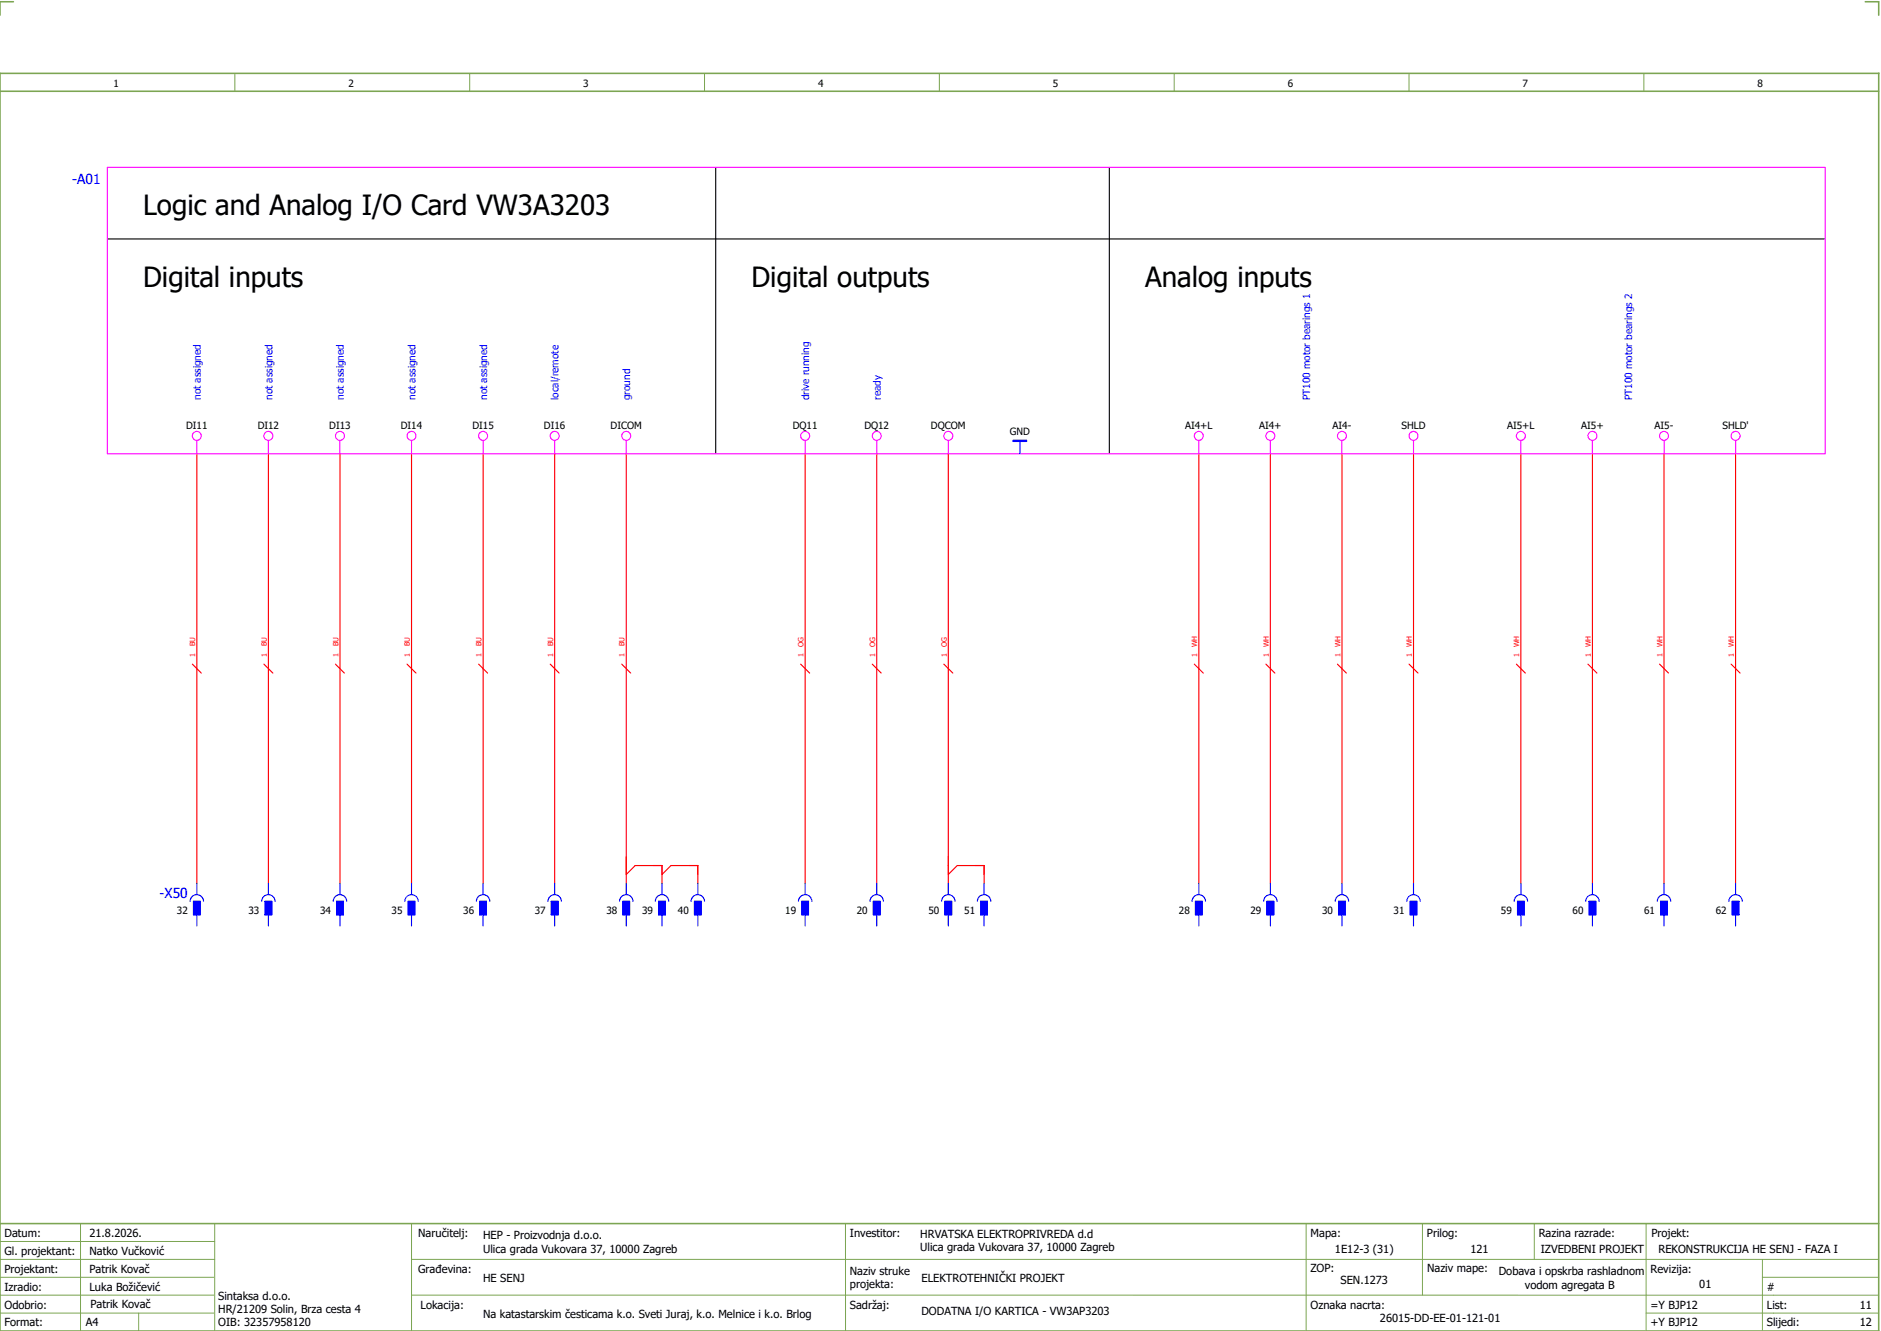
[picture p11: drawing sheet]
<svg xmlns="http://www.w3.org/2000/svg" width="421mm" height="297mm" viewBox="0 0 421 297" stroke-linecap="round" stroke-linejoin="round" font-family="sans-serif">
<path d="M0 16.4h420v281h-420zM3 .4h-3v3M417 .4h3v3M0 20.4h420M0 273.4h420" fill="none" stroke="#7ca552" stroke-width=".35"/>
<g fill="none" stroke="#7ca552" stroke-width=".22">
<path d="M52.5 16.4v4M105 16.4v4M157.5 16.4v4M210 16.4v4M262.5 16.4v4M315 16.4v4M367.5 16.4v4M0 277.4h48M18 273.4v24M48 273.4v24M92 273.4v24M189 273.4v24"/>
<path d="M292 273.4v23.8M318 273.4v16M343 273.4v8M368 273.4v23.8M0 281.4h48M0 285.4h47.8M0 293.4h47.8M31 293.4v4M47.8 289.4h-47.8M92 281.4h328M92 289.4h328M368 293.4h52"/>
<path d="M394 285.4h26M394 281.4v15.8"/>
</g>
<g fill="none" stroke="#f00" stroke-width=".25">
<path d="M44 101.4v96M60 101.4v96M76 101.4v96M92 101.4v96M108 101.4v96M124 101.4v96M140 101.4v96M180 101.4v96M196 101.4v96M212 101.4v96M268 101.4v96M284 101.4v96"/>
<path d="M300 101.4v96M316 101.4v96M340 101.4v96M356 101.4v96M372 101.4v96M388 101.4v96M43 148.4l2 2M59 148.4l2 2M75 148.4l2 2M91 148.4l2 2M107 148.4l2 2M123 148.4l2 2"/>
<path d="M139 148.4l2 2M179 148.4l2 2M195 148.4l2 2M211 148.4l2 2M267 148.4l2 2M283 148.4l2 2M299 148.4l2 2M315 148.4l2 2M339 148.4l2 2M355 148.4l2 2M371 148.4l2 2M387 148.4l2 2"/>
<path d="M140 195.4l2-2h6v4M148 195.4l2-2h6v4M212 195.4l2-2h6v4"/>
</g>
<path d="M160 37.4v64M248 37.4v64M24 53.4h384" fill="none" stroke="#000" stroke-width=".25"/>
<g fill="none" stroke="#f0f" stroke-width=".25">
<path d="M24 37.4h384v64h-384zM44 98.4v3M60 98.4v3M76 98.4v3M92 98.4v3M108 98.4v3M124 98.4v3M140 98.4v3M180 98.4v3M196 98.4v3M212 98.4v3M268 98.4v3"/>
<path d="M284 98.4v3M300 98.4v3M316 98.4v3M340 98.4v3M356 98.4v3M372 98.4v3M388 98.4v3"/>
<circle cx="44" cy="97.4" r="1"/>
<circle cx="60" cy="97.4" r="1"/>
<circle cx="76" cy="97.4" r="1"/>
<circle cx="92" cy="97.4" r="1"/>
<circle cx="108" cy="97.4" r="1"/>
<circle cx="124" cy="97.4" r="1"/>
<circle cx="140" cy="97.4" r="1"/>
<circle cx="180" cy="97.4" r="1"/>
<circle cx="196" cy="97.4" r="1"/>
<circle cx="212" cy="97.4" r="1"/>
<circle cx="268" cy="97.4" r="1"/>
<circle cx="284" cy="97.4" r="1"/>
<circle cx="300" cy="97.4" r="1"/>
<circle cx="316" cy="97.4" r="1"/>
<circle cx="340" cy="97.4" r="1"/>
<circle cx="356" cy="97.4" r="1"/>
<circle cx="372" cy="97.4" r="1"/>
<circle cx="388" cy="97.4" r="1"/>
</g>
<g fill="#00f" stroke="#00f" stroke-width=".22">
<path d="M43.2 201.4h1.5v3h-1.5z"/>
<path d="M59.3 201.4h1.5v3h-1.5z"/>
<path d="M75.2 201.4h1.5v3h-1.5z"/>
<path d="M91.2 201.4h1.5v3h-1.5z"/>
<path d="M107.3 201.4h1.5v3h-1.5z"/>
<path d="M123.2 201.4h1.5v3h-1.5z"/>
<path d="M139.2 201.4h1.5v3h-1.5z"/>
<path d="M179.2 201.4h1.5v3h-1.5z"/>
<path d="M195.3 201.4h1.5v3h-1.5z"/>
<path d="M211.3 201.4h1.5v3h-1.5z"/>
<path d="M267.2 201.4h1.5v3h-1.5z"/>
<path d="M283.2 201.4h1.5v3h-1.5z"/>
<path d="M299.3 201.4h1.5v3h-1.5z"/>
<path d="M315.2 201.4h1.6v3h-1.6z"/>
<path d="M339.3 201.4h1.5v3h-1.5z"/>
<path d="M355.3 201.4h1.5v3h-1.5z"/>
<path d="M371.2 201.4h1.5v3h-1.5z"/>
<path d="M387.3 201.4h1.5v3h-1.5z"/>
<path d="M147.3 201.4h1.5v3h-1.5z"/>
<path d="M155.3 201.4h1.5v3h-1.5z"/>
<path d="M219.2 201.4h1.5v3h-1.5z"/>
<path d="M226.5 98.4h3v.2h-3z"/>
</g>
<g fill="none" stroke="#00f" stroke-width=".25">
<path d="M226.5 98.4h3v.2h-3zM228 98.6v2.8M44 197.4v2.5M60 197.4v2.5M76 197.4v2.5M92 197.4v2.5M108 197.4v2.5M124 197.4v2.5M140 197.4v2.5M148 197.4v2.5M156 197.4v2.5M180 197.4v2.5"/>
<path d="M196 197.4v2.5M212 197.4v2.5M220 197.4v2.5M268 197.4v2.5M284 197.4v2.5M300 197.4v2.5M316 197.4v2.5M340 197.4v2.5M356 197.4v2.5M372 197.4v2.5M388 197.4v2.5M42.5 201.4a1.5 1.5 0 0 1 1.5-1.5 1.5 1.5 0 0 1 1.5 1.5"/>
<path d="M43.2 201.4h1.5v3h-1.5zM44 204.4v2.5M58.5 201.4a1.5 1.5 0 0 1 1.5-1.5 1.5 1.5 0 0 1 1.5 1.5M59.3 201.4h1.5v3h-1.5zM60 204.4v2.5M74.5 201.4a1.5 1.5 0 0 1 1.5-1.5 1.5 1.5 0 0 1 1.5 1.5M75.2 201.4h1.5v3h-1.5zM76 204.4v2.5M90.5 201.4a1.5 1.5 0 0 1 1.5-1.5 1.5 1.5 0 0 1 1.5 1.5M91.2 201.4h1.5v3h-1.5zM92 204.4v2.5M106.5 201.4a1.5 1.5 0 0 1 1.5-1.5 1.5 1.5 0 0 1 1.5 1.5"/>
<path d="M107.3 201.4h1.5v3h-1.5zM108 204.4v2.5M122.5 201.4a1.5 1.5 0 0 1 1.5-1.5 1.5 1.5 0 0 1 1.5 1.5M123.2 201.4h1.5v3h-1.5zM124 204.4v2.5M138.5 201.4a1.5 1.5 0 0 1 1.5-1.5 1.5 1.5 0 0 1 1.5 1.5M139.2 201.4h1.5v3h-1.5zM140 204.4v2.5M146.5 201.4a1.5 1.5 0 0 1 1.5-1.5 1.5 1.5 0 0 1 1.5 1.5M147.3 201.4h1.5v3h-1.5zM148 204.4v2.5M154.5 201.4a1.5 1.5 0 0 1 1.5-1.5 1.5 1.5 0 0 1 1.5 1.5"/>
<path d="M155.3 201.4h1.5v3h-1.5zM156 204.4v2.5M178.5 201.4a1.5 1.5 0 0 1 1.5-1.5 1.5 1.5 0 0 1 1.5 1.5M179.2 201.4h1.5v3h-1.5zM180 204.4v2.5M194.5 201.4a1.5 1.5 0 0 1 1.5-1.5 1.5 1.5 0 0 1 1.5 1.5M195.3 201.4h1.5v3h-1.5zM196 204.4v2.5M210.5 201.4a1.5 1.5 0 0 1 1.5-1.5 1.5 1.5 0 0 1 1.5 1.5M211.3 201.4h1.5v3h-1.5zM212 204.4v2.5M218.5 201.4a1.5 1.5 0 0 1 1.5-1.5 1.5 1.5 0 0 1 1.5 1.5"/>
<path d="M219.2 201.4h1.5v3h-1.5zM220 204.4v2.5M266.5 201.4a1.5 1.5 0 0 1 1.5-1.5 1.5 1.5 0 0 1 1.5 1.5M267.2 201.4h1.5v3h-1.5zM268 204.4v2.5M282.5 201.4a1.5 1.5 0 0 1 1.5-1.5 1.5 1.5 0 0 1 1.5 1.5M283.2 201.4h1.5v3h-1.5zM284 204.4v2.5M298.5 201.4a1.5 1.5 0 0 1 1.5-1.5 1.5 1.5 0 0 1 1.5 1.5M299.3 201.4h1.5v3h-1.5zM300 204.4v2.5M314.5 201.4a1.5 1.5 0 0 1 1.5-1.5 1.5 1.5 0 0 1 1.5 1.5"/>
<path d="M315.2 201.4h1.6v3h-1.6zM316 204.4v2.5M338.5 201.4a1.5 1.5 0 0 1 1.5-1.5 1.5 1.5 0 0 1 1.5 1.5M339.3 201.4h1.5v3h-1.5zM340 204.4v2.5M354.5 201.4a1.5 1.5 0 0 1 1.5-1.5 1.5 1.5 0 0 1 1.5 1.5M355.3 201.4h1.5v3h-1.5zM356 204.4v2.5M370.5 201.4a1.5 1.5 0 0 1 1.5-1.5 1.5 1.5 0 0 1 1.5 1.5M371.2 201.4h1.5v3h-1.5zM372 204.4v2.5M386.5 201.4a1.5 1.5 0 0 1 1.5-1.5 1.5 1.5 0 0 1 1.5 1.5"/>
<path d="M387.3 201.4h1.5v3h-1.5zM388 204.4v2.5"/>
</g>
<g font-size="6.2">
<text x="32" y="48.1">Logic and Analog I/O Card VW3A3203</text>
<text x="32" y="64.1">Digital inputs</text>
<text x="168" y="64.1">Digital outputs</text>
<text x="256" y="64.1">Analog inputs</text>
</g>
<g font-size="3.1" fill="#00f">
<text x="16.1" y="41">-A01</text>
<text x="35.7" y="200.6">-X50</text>
</g>
<g font-size="2.5">
<text x="1" y="276.4">Datum:</text>
<text x="1" y="280.4">Gl. projektant:</text>
<text x="20" y="276.4">21.8.2026.</text>
<text x="20" y="280.4">Natko Vučković</text>
<text x="93.5" y="276.4">Naručitelj:</text>
<text x="108" y="276.9">HEP - Proizvodnja d.o.o.</text>
<text x="108" y="279.9">Ulica grada Vukovara 37, 10000 Zagreb</text>
<text x="190" y="276.4">Investitor:</text>
<text x="205.7" y="276.6">HRVATSKA ELEKTROPRIVREDA d.d</text>
<text x="205.7" y="279.6">Ulica grada Vukovara 37, 10000 Zagreb</text>
<text x="293" y="276.4">Mapa:</text>
<text x="298.4" y="279.9">1E12-3 (31)</text>
<text x="319" y="276.4">Prilog:</text>
<text x="328.7" y="279.9">121</text>
<text x="344" y="276.4">Razina razrade:</text>
<text x="344.4" y="279.9">IZVEDBENI PROJEKT</text>
<text x="369.2" y="276.3">Projekt:</text>
<text x="370.8" y="279.9">REKONSTRUKCIJA HE SENJ - FAZA I</text>
<text x="1" y="284.4">Projektant:</text>
<text x="20" y="284.4">Patrik Kovač</text>
<text x="93.5" y="284.4">Građevina:</text>
<text x="108" y="286.4">HE SENJ</text>
<text x="190" y="284.9">Naziv struke</text>
<text x="190" y="287.9">projekta:</text>
<text x="206" y="286.5">ELEKTROTEHNIČKI PROJEKT</text>
<text x="293" y="284.3">ZOP:</text>
<text x="299.7" y="286.9">SEN.1273</text>
<text x="319" y="284.3">Naziv mape:</text>
<text x="335.1" y="285">Dobava i opskrba rashladnom</text>
<text x="340.9" y="288">vodom agregata B</text>
<text x="369" y="284.4">Revizija:</text>
<text x="379.9" y="287.9">01</text>
<text x="1" y="288.4">Izradio:</text>
<text x="1" y="292.4">Odobrio:</text>
<text x="20" y="288.4">Luka Božičević</text>
<text x="20.2" y="292.3">Patrik Kovač</text>
<text x="48.8" y="290.4">Sintaksa d.o.o.</text>
<text x="48.8" y="293.4">HR/21209 Solin, Brza cesta 4</text>
<text x="94" y="292.4">Lokacija:</text>
<text x="190" y="292.4">Sadržaj:</text>
<text x="206" y="293.9">DODATNA I/O KARTICA - VW3AP3203</text>
<text x="293" y="292.4">Oznaka nacrta:</text>
<text x="369" y="292.4">=Y BJP12</text>
<text x="395" y="292.4">List:</text>
<text x="395" y="288.4">#</text>
<text x="415.8" y="292.4">11</text>
<text x="1" y="296.4">Format:</text>
<text x="19.2" y="296.4">A4</text>
<text x="48.8" y="296.4">OIB: 32357958120</text>
<text x="108" y="294.4">Na katastarskim česticama k.o. Sveti Juraj, k.o. Melnice i k.o. Brlog</text>
<text x="308.5" y="295.4">26015-DD-EE-01-121-01</text>
<text x="369" y="296.4">+Y BJP12</text>
<text x="395" y="296.4">Slijedi:</text>
<text x="415.8" y="296.4">12</text>
</g>
<g font-size="2.2">
<text x="25.4" y="19.4">1</text>
<text x="77.9" y="19.4">2</text>
<text x="130.4" y="19.4">3</text>
<text x="182.9" y="19.4">4</text>
<text x="235.4" y="19.4">5</text>
<text x="287.9" y="19.4">6</text>
<text x="340.4" y="19.4">7</text>
<text x="392.9" y="19.4">8</text>
<text x="41.6" y="95.8">DI11</text>
<text x="57.6" y="95.8">DI12</text>
<text x="73.6" y="95.8">DI13</text>
<text x="89.6" y="95.8">DI14</text>
<text x="105.6" y="95.8">DI15</text>
<text x="121.6" y="95.8">DI16</text>
<text x="136.5" y="95.8">DICOM</text>
<text x="177.2" y="95.8">DQ11</text>
<text x="193.2" y="95.8">DQ12</text>
<text x="208.1" y="95.8">DQCOM</text>
<text x="264.9" y="95.8">AI4+L</text>
<text x="281.5" y="95.8">AI4+</text>
<text x="297.9" y="95.8">AI4-</text>
<text x="313.3" y="95.8">SHLD</text>
<text x="336.9" y="95.8">AI5+L</text>
<text x="353.5" y="95.8">AI5+</text>
<text x="369.9" y="95.8">AI5-</text>
<text x="385.1" y="95.8">SHLD'</text>
<text x="225.8" y="97.3">GND</text>
<text x="39.6" y="204.3">32</text>
<text x="55.6" y="204.3">33</text>
<text x="71.6" y="204.3">34</text>
<text x="87.6" y="204.3">35</text>
<text x="103.6" y="204.3">36</text>
<text x="119.6" y="204.3">37</text>
<text x="135.6" y="204.3">38</text>
<text x="143.6" y="204.3">39</text>
<text x="151.6" y="204.3">40</text>
<text x="175.6" y="204.3">19</text>
<text x="191.6" y="204.3">20</text>
<text x="207.6" y="204.3">50</text>
<text x="215.6" y="204.3">51</text>
<text x="263.6" y="204.3">28</text>
<text x="279.6" y="204.3">29</text>
<text x="295.6" y="204.3">30</text>
<text x="311.6" y="204.3">31</text>
<text x="335.6" y="204.3">59</text>
<text x="351.6" y="204.3">60</text>
<text x="367.6" y="204.3">61</text>
<text x="383.6" y="204.3">62</text>
</g>
<g font-size="2.2" fill="#00f">
<text x="44.9" y="89.4" transform="rotate(-90 44.9 89.4)">not assigned</text>
<text x="60.9" y="89.4" transform="rotate(-90 60.9 89.4)">not assigned</text>
<text x="76.9" y="89.4" transform="rotate(-90 76.9 89.4)">not assigned</text>
<text x="92.9" y="89.4" transform="rotate(-90 92.9 89.4)">not assigned</text>
<text x="108.9" y="89.4" transform="rotate(-90 108.9 89.4)">not assigned</text>
<text x="124.9" y="89.4" transform="rotate(-90 124.9 89.4)">local/remote</text>
<text x="140.9" y="89.4" transform="rotate(-90 140.9 89.4)">ground</text>
<text x="180.9" y="89.4" transform="rotate(-90 180.9 89.4)">drive running</text>
<text x="196.9" y="89.4" transform="rotate(-90 196.9 89.4)">ready</text>
<text x="292.9" y="89.4" transform="rotate(-90 292.9 89.4)">PT100 motor bearings 1</text>
<text x="364.9" y="89.4" transform="rotate(-90 364.9 89.4)">PT100 motor bearings 2</text>
</g>
<g font-size="1.6" fill="#f00">
<text x="43.6" y="146.8" transform="rotate(-90 43.6 146.8)">1</text>
<text x="43.6" y="144.4" transform="rotate(-90 43.6 144.4)">BU</text>
<text x="59.6" y="146.8" transform="rotate(-90 59.6 146.8)">1</text>
<text x="59.6" y="144.4" transform="rotate(-90 59.6 144.4)">BU</text>
<text x="75.6" y="146.8" transform="rotate(-90 75.6 146.8)">1</text>
<text x="75.6" y="144.4" transform="rotate(-90 75.6 144.4)">BU</text>
<text x="91.6" y="146.8" transform="rotate(-90 91.6 146.8)">1</text>
<text x="91.6" y="144.4" transform="rotate(-90 91.6 144.4)">BU</text>
<text x="107.6" y="146.8" transform="rotate(-90 107.6 146.8)">1</text>
<text x="107.6" y="144.4" transform="rotate(-90 107.6 144.4)">BU</text>
<text x="123.6" y="146.8" transform="rotate(-90 123.6 146.8)">1</text>
<text x="123.6" y="144.4" transform="rotate(-90 123.6 144.4)">BU</text>
<text x="139.6" y="146.8" transform="rotate(-90 139.6 146.8)">1</text>
<text x="139.6" y="144.4" transform="rotate(-90 139.6 144.4)">BU</text>
<text x="179.6" y="146.8" transform="rotate(-90 179.6 146.8)">1</text>
<text x="179.6" y="144.5" transform="rotate(-90 179.6 144.5)">OG</text>
<text x="195.6" y="146.8" transform="rotate(-90 195.6 146.8)">1</text>
<text x="195.6" y="144.5" transform="rotate(-90 195.6 144.5)">OG</text>
<text x="211.6" y="146.8" transform="rotate(-90 211.6 146.8)">1</text>
<text x="211.6" y="144.5" transform="rotate(-90 211.6 144.5)">OG</text>
<text x="267.6" y="146.8" transform="rotate(-90 267.6 146.8)">1</text>
<text x="267.6" y="144.7" transform="rotate(-90 267.6 144.7)">WH</text>
<text x="283.6" y="146.8" transform="rotate(-90 283.6 146.8)">1</text>
<text x="283.6" y="144.7" transform="rotate(-90 283.6 144.7)">WH</text>
<text x="299.6" y="146.8" transform="rotate(-90 299.6 146.8)">1</text>
<text x="299.6" y="144.7" transform="rotate(-90 299.6 144.7)">WH</text>
<text x="315.6" y="146.8" transform="rotate(-90 315.6 146.8)">1</text>
<text x="315.6" y="144.7" transform="rotate(-90 315.6 144.7)">WH</text>
<text x="339.6" y="146.8" transform="rotate(-90 339.6 146.8)">1</text>
<text x="339.6" y="144.7" transform="rotate(-90 339.6 144.7)">WH</text>
<text x="355.6" y="146.8" transform="rotate(-90 355.6 146.8)">1</text>
<text x="355.6" y="144.7" transform="rotate(-90 355.6 144.7)">WH</text>
<text x="371.6" y="146.8" transform="rotate(-90 371.6 146.8)">1</text>
<text x="371.6" y="144.7" transform="rotate(-90 371.6 144.7)">WH</text>
<text x="387.6" y="146.8" transform="rotate(-90 387.6 146.8)">1</text>
<text x="387.6" y="144.7" transform="rotate(-90 387.6 144.7)">WH</text>
</g>
</svg>
